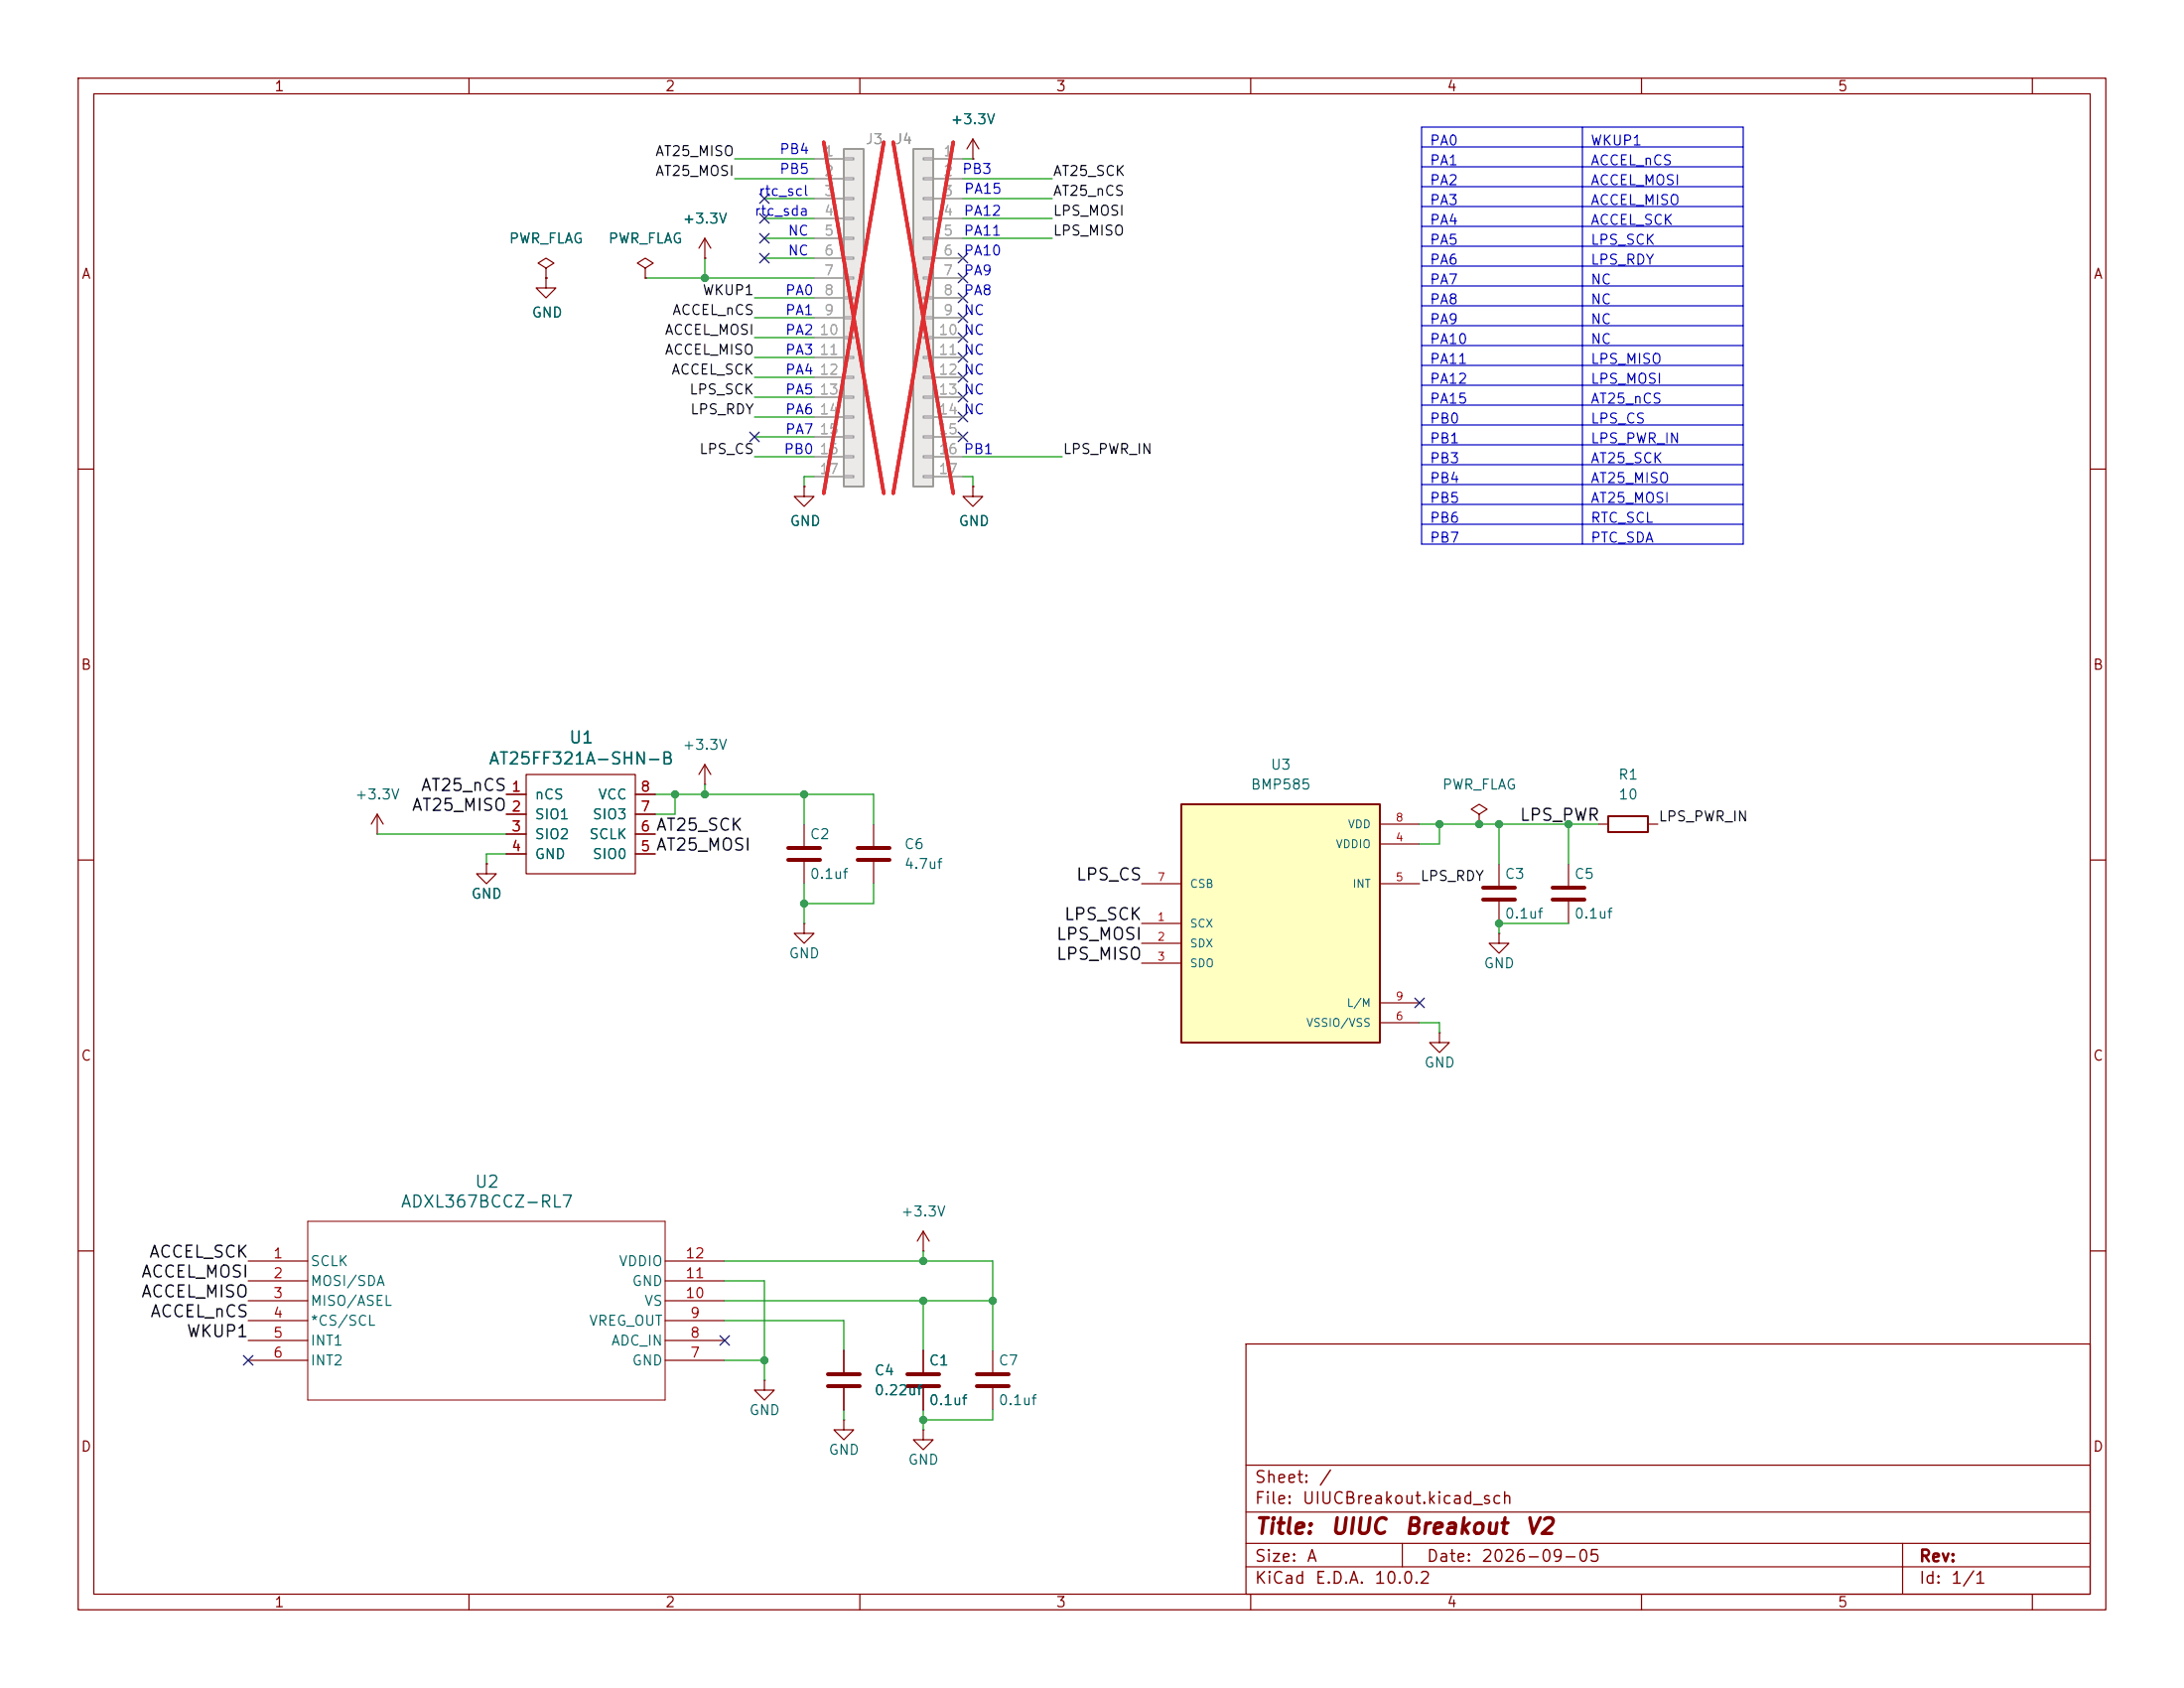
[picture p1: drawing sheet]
<svg xmlns="http://www.w3.org/2000/svg" width="279mm" height="216mm" viewBox="0 0 279 216" stroke-linecap="round" stroke-linejoin="round" font-family="sans-serif">
<g fill="none" stroke="#840000" stroke-width=".15">
<path d="M10 10h259.4v195.9h-259.4zM12 12h255.4v191.9h-255.4zM60 10v2M110 10v2M160 10v2M210 10v2M260 10v2M69.8 34.3l1.1-.6-1.1-.7-1 .7 1 .6v1.3M69.8 35.6h.1M10 60h2M102.9 62.2v1.3h1.2l-1.2 1.3-1.3-1.3h1.3M102.9 62.2h.1"/>
<path d="M267.4 60h2M67.3 99.1h14v12.7h-14zM90.2 97.8l-.8 1.3M90.2 97.8l.7 1.3M90.2 97.8v2.5M10 110h2M48.3 106.7h.1M48.3 104.1l-.8 1.3M48.3 104.1l.7 1.3M48.3 104.1v2.6M62.2 110.5v1.3h1.3l-1.3 1.2-1.2-1.2h1.2M62.2 110.5h.1"/>
<path d="M64.8 101.6h2.5M64.8 104.1h2.5M64.8 106.7h2.5M64.8 109.2h2.5M81.3 101.6h2.5M81.3 104.1h2.5M81.3 106.7h2.5M81.3 109.2h2.5M90.2 100.3h.1M102.9 118.1v1.3h1.2l-1.2 1.3-1.3-1.3h1.3M102.9 118.1h.1M102.9 105.4v2.8"/>
<path d="M102.9 110.2v2.8M111.8 105.4v2.8M111.8 110.2v2.8M204.5 105.4h1.2M210.8 105.4h1.3M267.4 110h2M118.1 157.5v2.5M118.1 157.5l-.8 1.3M118.1 157.5l.8 1.3M10 160h2M97.8 176.5v1.3h1.3l-1.3 1.3-1.3-1.3h1.3M97.8 176.5h.1"/>
<path d="M107.9 172.7v2.8M107.9 177.5v2.8M118.1 160h.1M118.1 172.7v2.8M118.1 177.5v2.8M127 172.7v2.8M127 177.5v2.8M159.4 171.9h108v32h-108zM267.4 160h2M107.9 181.6v1.3h1.3l-1.3 1.3-1.2-1.3h1.2M107.9 181.6h.1M118.1 182.9v1.3h1.3l-1.3 1.2-1.3-1.2h1.3"/>
<path d="M118.1 182.9h.1M159.4 197.4h108M159.4 193.4h108M159.4 187.4h108M179.4 197.4v3M243.4 197.4v6.5M60 203.9v2M110 203.9v2M159.4 200.4h108M160 203.9v2M210 203.9v2M260 203.9v2"/>
</g>
<path d="M100.8 108.5h4.1M100.8 110h4.1M109.7 108.5h4.1M109.7 110h4.1M105.9 175.8h4.1M105.9 177.3h4.1M116.1 175.8h4M116.1 177.3h4M125 175.8h4M125 177.3h4" fill="none" stroke="#840000" stroke-width=".51"/>
<path d="M205.7 104.4h5.1v2h-5.1z" fill="none" stroke="#840000" stroke-width=".25"/>
<path d="M151.1 102.9h25.4v30.5h-25.4z" fill="#ffffc2"/>
<path d="M151.1 102.9h25.4v30.5h-25.4z" fill="none" stroke="#840000" stroke-width=".25"/>
<g fill="none" stroke="#840000" stroke-width=".15">
<path d="M124.5 17.8l-.8 1.3M124.5 17.8l.7 1.3M124.5 17.8v2.5M124.5 20.3h.1M146 118.1h5.1M146 113h5.1M176.5 108h5.1M176.5 113h5.1M176.5 105.4h5.1M189.2 104.1l1-.6-1-.6-1 .6 1 .6v1.3M189.2 105.4h.1M191.8 119.4v1.3h1.2l-1.2 1.2-1.3-1.2h1.3"/>
<path d="M191.8 119.4h.1M191.8 110.5v2.8M191.8 115.3v2.8M200.7 110.5v2.8M200.7 115.3v2.8M146 120.7h5.1M146 123.2h5.1M176.5 130.8h5.1M176.5 128.3h5.1M184.1 132.1v1.3h1.3l-1.3 1.2-1.2-1.2h1.2M184.1 132.1h.1"/>
</g>
<path d="M189.7 113.5h4.1M189.7 115.1h4.1M198.6 113.5h4.1M198.6 115.1h4.1" fill="none" stroke="#840000" stroke-width=".51"/>
<path d="M107.9 19.1h2.6v43.1h-2.6z" fill="#ebeae8"/>
<path d="M107.9 19.1h2.6v43.1h-2.6z" fill="none" stroke="#9c9b98" stroke-width=".25"/>
<g fill="none" stroke="#9c9b98" stroke-width=".15">
<path d="M104.1 20.3h3.8M104.1 22.9h3.8M104.1 25.4h3.8M104.1 27.9h3.8M104.1 30.5h3.8M104.1 33h3.8M104.1 35.6h3.8M104.1 38.1h3.8M107.9 20.2h1.3v.2h-1.3zM107.9 22.7h1.3v.3h-1.3zM107.9 25.3h1.3v.2h-1.3zM107.9 27.8h1.3v.3h-1.3z"/>
<path d="M107.9 30.4h1.3v.2h-1.3zM107.9 32.9h1.3v.2h-1.3zM107.9 35.4h1.3v.3h-1.3zM107.9 38h1.3v.2h-1.3zM104.1 40.6h3.8M104.1 43.2h3.8M104.1 45.7h3.8M104.1 48.3h3.8M104.1 50.8h3.8M104.1 53.3h3.8M104.1 55.9h3.8M104.1 58.4h3.8"/>
<path d="M107.9 40.5h1.3v.3h-1.3zM107.9 43.1h1.3v.2h-1.3zM107.9 45.6h1.3v.2h-1.3zM107.9 48.1h1.3v.3h-1.3zM107.9 50.7h1.3v.2h-1.3zM107.9 53.2h1.3v.3h-1.3zM107.9 55.8h1.3v.2h-1.3zM107.9 58.3h1.3v.2h-1.3zM104.1 61h3.8M107.9 60.8h1.3v.3h-1.3z"/>
</g>
<path d="M105.4 18.2l7.7 44.9M113.1 18.2l-7.7 44.9" fill="none" stroke="#e12e31" stroke-width=".46"/>
<path d="M116.8 19.1h2.6v43.1h-2.6z" fill="#ebeae8"/>
<path d="M116.8 19.1h2.6v43.1h-2.6z" fill="none" stroke="#9c9b98" stroke-width=".25"/>
<g fill="none" stroke="#9c9b98" stroke-width=".15">
<path d="M104.1 20.3h3.8M104.1 22.9h3.8M104.1 25.4h3.8M104.1 27.9h3.8M104.1 30.5h3.8M104.1 33h3.8M104.1 35.6h3.8M104.1 38.1h3.8M118.1 20.2h1.3v.2h-1.3zM118.1 22.7h1.3v.3h-1.3zM118.1 25.3h1.3v.2h-1.3zM118.1 27.8h1.3v.3h-1.3z"/>
<path d="M118.1 30.4h1.3v.2h-1.3zM118.1 32.9h1.3v.2h-1.3zM118.1 35.4h1.3v.3h-1.3zM118.1 38h1.3v.2h-1.3zM119.4 20.3h3.8M119.4 22.9h3.8M119.4 25.4h3.8M119.4 27.9h3.8M119.4 30.5h3.8M119.4 33h3.8M119.4 35.6h3.8M119.4 38.1h3.8"/>
<path d="M104.1 40.6h3.8M104.1 43.2h3.8M104.1 45.7h3.8M104.1 48.3h3.8M104.1 50.8h3.8M104.1 53.3h3.8M104.1 55.9h3.8M104.1 58.4h3.8M118.1 40.5h1.3v.3h-1.3zM118.1 43.1h1.3v.2h-1.3zM118.1 45.6h1.3v.2h-1.3zM118.1 48.1h1.3v.3h-1.3z"/>
<path d="M118.1 50.7h1.3v.2h-1.3zM118.1 53.2h1.3v.3h-1.3zM118.1 55.8h1.3v.2h-1.3zM118.1 58.3h1.3v.2h-1.3zM119.4 40.6h3.8M119.4 43.2h3.8M119.4 45.7h3.8M119.4 48.3h3.8M119.4 50.8h3.8M119.4 53.3h3.8M119.4 55.9h3.8M119.4 58.4h3.8"/>
<path d="M104.1 61h3.8M118.1 60.8h1.3v.3h-1.3zM119.4 61h3.8"/>
</g>
<path d="M105.4 18.2l7.7 44.9M113.1 18.2l-7.7 44.9M114.3 18.2l7.6 44.9M121.9 18.2l-7.6 44.9" fill="none" stroke="#e12e31" stroke-width=".46"/>
<path d="M39.4 156.2h45.7v22.9h-45.7z" fill="none" stroke="#840000" stroke-width=".13"/>
<g fill="none" stroke="#840000" stroke-width=".15">
<path d="M69.8 35.6v1.2h1.3l-1.3 1.3-1.2-1.3h1.2M69.8 35.6h.1M82.5 34.3l1.1-.6-1.1-.7-1 .7 1 .6v1.3M82.5 35.6h.1M90.2 33h.1M90.2 30.5l-.8 1.3M90.2 30.5l.7 1.3M90.2 30.5v2.5M124.5 20.3h.1M102.9 62.2h.1M124.5 62.2v1.3h1.2l-1.2 1.3-1.3-1.3h1.3M124.5 62.2h.1"/>
<path d="M62.2 110.5h.1M64.8 101.6h2.5M64.8 104.1h2.5M64.8 106.7h2.5M64.8 109.2h2.5M81.3 101.6h2.5M81.3 104.1h2.5M81.3 106.7h2.5M81.3 109.2h2.5M31.7 161.3h7.7M31.7 163.8h7.7M31.7 166.4h7.7"/>
<path d="M31.7 168.9h7.7M31.7 171.5h7.7M31.7 174h7.7M85.1 161.3h7.6M85.1 163.8h7.6M85.1 166.4h7.6M85.1 168.9h7.6M85.1 171.5h7.6M85.1 174h7.6M107.9 172.7v2.8M107.9 177.5v2.8M118.1 172.7v2.8"/>
<path d="M118.1 177.5v2.8"/>
</g>
<g fill="none" stroke="#0000c2" stroke-width=".15">
<path d="M181.9 18.8h41.1M181.9 16.3h41.1v53.3h-41.1zM202.4 16.3v53.3M181.9 21.3h41.1M181.9 23.9h41.1M181.9 26.4h41.1M181.9 29h41.1M181.9 31.5h41.1M181.9 34h41.1M181.9 36.6h41.1M181.9 39.1h41.1M181.9 41.7h41.1"/>
<path d="M181.9 44.2h41.1M181.9 46.7h41.1M181.9 49.3h41.1M181.9 51.8h41.1M181.9 54.4h41.1M181.9 56.9h41.1M181.9 59.4h41.1M181.9 62h41.1M181.9 64.5h41.1M181.9 67.1h41.1"/>
</g>
<g fill="none" stroke="#009600" stroke-width=".15">
<path d="M82.5 35.6h21.6M90.2 33v2.6M94 22.9h10.1M94 20.3h10.1M96.5 38.1h7.6M97.8 27.9h6.3M97.8 25.4h6.3M97.8 30.5h6.3M97.8 33h6.3M123.2 27.9h11.4M123.2 25.4h11.4M123.2 22.9h11.4"/>
<path d="M123.2 20.3h1.3M123.2 30.5h11.4M96.5 55.9h7.6M96.5 58.4h7.6M96.5 45.7h7.6M96.5 48.3h7.6M96.5 50.8h7.6M96.5 40.6h7.6M96.5 43.2h7.6M96.5 53.3h7.6M123.2 58.4h12.7M104.1 61h-1.2v1.2"/>
<path d="M123.2 61h1.3v1.2M48.3 106.7h16.5M64.8 109.2h-2.6v1.3M83.8 101.6h28v3.8M86.4 101.6v2.5h-2.6M90.2 100.3v1.3M102.9 101.6v3.8M102.9 113v5.1M111.8 113v2.6h-8.9M181.6 105.4h22.9M184.1 105.4v2.6h-2.5M191.8 105.4v5.1"/>
<path d="M200.7 118.1h-8.9v1.3M200.7 105.4v5.1M181.6 130.8h2.5v1.3M92.7 168.9h15.2v3.8M92.7 161.3h34.3v11.4M92.7 163.8h5.1v12.7M92.7 174h5.1M92.7 166.4h34.3M118.1 160v1.3M118.1 166.4v6.3M107.9 180.3v1.3M118.1 180.3v2.6"/>
<path d="M127 180.3v1.3h-8.9"/>
</g>
<g fill="none" stroke="#000084" stroke-width=".15">
<path d="M97.2 32.4l1.2 1.2M97.2 29.9l1.2 1.2M97.2 24.8l1.2 1.2M97.2 27.3l1.2 1.2M98.4 32.4l-1.2 1.2M98.4 29.9l-1.2 1.2M98.4 24.8l-1.2 1.2M98.4 27.3l-1.2 1.2M122.6 32.4l1.2 1.2M122.6 35l1.2 1.2M122.6 37.5l1.2 1.2M123.8 32.4l-1.2 1.2"/>
<path d="M123.8 35l-1.2 1.2M123.8 37.5l-1.2 1.2M95.9 55.3l1.2 1.2M97.1 55.3l-1.2 1.2M122.6 55.3l1.2 1.2M122.6 47.7l1.2 1.2M122.6 52.7l1.2 1.2M122.6 50.2l1.2 1.2M122.6 45.1l1.2 1.2M122.6 40l1.2 1.2M122.6 42.6l1.2 1.2M123.8 55.3l-1.2 1.2"/>
<path d="M123.8 47.7l-1.2 1.2M123.8 52.7l-1.2 1.2M123.8 50.2l-1.2 1.2M123.8 45.1l-1.2 1.2M123.8 40l-1.2 1.2M123.8 42.6l-1.2 1.2M181 127.7l1.2 1.2M182.2 127.7l-1.2 1.2M31.1 173.4l1.3 1.2M32.4 173.4l-1.3 1.2M92.1 170.8l1.2 1.3M93.3 170.8l-1.2 1.3"/>
</g>
<g fill="#009600" stroke="#009600" stroke-width=".13">
<circle cx="90.2" cy="35.6" r=".46"/>
<circle cx="191.8" cy="105.4" r=".46"/>
<circle cx="189.2" cy="105.4" r=".46"/>
<circle cx="200.7" cy="105.4" r=".46"/>
<circle cx="191.8" cy="118.1" r=".46"/>
<circle cx="118.1" cy="166.4" r=".46"/>
<circle cx="127" cy="166.4" r=".46"/>
<circle cx="118.1" cy="161.3" r=".46"/>
<circle cx="86.4" cy="101.6" r=".46"/>
<circle cx="102.9" cy="115.6" r=".46"/>
<circle cx="102.9" cy="101.6" r=".46"/>
<circle cx="97.8" cy="174" r=".46"/>
<circle cx="118.1" cy="181.6" r=".46"/>
<circle cx="90.2" cy="101.6" r=".46"/>
<circle cx="184.1" cy="105.4" r=".46"/>
</g>
<g font-size="2" fill="#840000">
<text x="160.4" y="196.7">Title:</text>
<text x="170.1" y="196.7">UIUC</text>
<text x="179.5" y="196.7">Breakout</text>
<text x="195" y="196.7">V2</text>
</g>
<g font-size="1.5" fill="#006464">
<text x="72.7" y="95.5">U1</text>
<text x="62.4" y="98.2">AT25FF321A-SHN-B</text>
<text x="51.2" y="154.8">ADXL367BCCZ-RL7</text>
<text x="60.6" y="152.3">U2</text>
</g>
<g font-size="1.5" fill="#0f0f0f">
<text x="53.7" y="101.6">AT25_nCS</text>
<text x="52.6" y="104.1">AT25_MISO</text>
<text x="83.8" y="106.6">AT25_SCK</text>
<text x="194.3" y="105.4">LPS_PWR</text>
<text x="83.8" y="109.2">AT25_MOSI</text>
<text x="137.6" y="113">LPS_CS</text>
<text x="136" y="118.1">LPS_SCK</text>
<text x="135" y="123.2">LPS_MISO</text>
<text x="135" y="120.6">LPS_MOSI</text>
<text x="19" y="161.3">ACCEL_SCK</text>
<text x="18" y="166.3">ACCEL_MISO</text>
<text x="18" y="163.8">ACCEL_MOSI</text>
<text x="19.1" y="168.9">ACCEL_nCS</text>
<text x="23.8" y="171.4">WKUP1</text>
</g>
<g font-size="1.5" fill="#840000">
<text x="160.4" y="190">Sheet:</text>
<text x="168.6" y="190">/</text>
<text x="160.4" y="192.7">File:</text>
<text x="166.5" y="192.7">UIUCBreakout.kicad_sch</text>
<text x="160.4" y="202.9">KiCad</text>
<text x="160.4" y="200.1">Size:</text>
<text x="167.1" y="200.1">A</text>
<text x="168.1" y="202.9">E.D.A.</text>
<text x="175.7" y="202.9">10.0.2</text>
<text x="182.4" y="200.1">Date:</text>
<text x="189.4" y="200.1">2026-09-05</text>
<text x="245.4" y="200.1">Rev:</text>
<text x="245.4" y="202.9">Id:</text>
<text x="249.5" y="202.9">1/1</text>
</g>
<g font-size="1.3" fill="#840000">
<text x="35" y="12">1</text>
<text x="85" y="12">2</text>
<text x="135" y="12">3</text>
<text x="185" y="12">4</text>
<text x="235" y="12">5</text>
<text x="10.3" y="36">A</text>
<text x="267.7" y="36">A</text>
<text x="10.3" y="86">B</text>
<text x="267.7" y="86">B</text>
<text x="10.3" y="136">C</text>
<text x="267.7" y="136">C</text>
<text x="10.3" y="186">D</text>
<text x="267.7" y="186">D</text>
<text x="35" y="205.9">1</text>
<text x="85" y="205.9">2</text>
<text x="135" y="205.9">3</text>
<text x="185" y="205.9">4</text>
<text x="235" y="205.9">5</text>
</g>
<g font-size="1.3" fill="#006464">
<text x="121.5" y="16.2">+3.3V</text>
<text x="87.2" y="28.9">+3.3V</text>
<text x="65" y="31.5">PWR_FLAG</text>
<text x="77.7" y="31.5">PWR_FLAG</text>
<text x="67.9" y="40.9">GND</text>
<text x="101" y="67.6">GND</text>
<text x="122.6" y="67.6">GND</text>
<text x="87.2" y="96.2">+3.3V</text>
<text x="159.9" y="101.3">BMP585</text>
<text x="162.5" y="98.8">U3</text>
<text x="184.4" y="101.3">PWR_FLAG</text>
<text x="206.9" y="100">R1</text>
<text x="45.3" y="102.6">+3.3V</text>
<text x="68.3" y="102.6">nCS</text>
<text x="68.3" y="105.1">SIO1</text>
<text x="68.3" y="107.7">SIO2</text>
<text x="75.3" y="107.7">SCLK</text>
<text x="75.7" y="105.1">SIO3</text>
<text x="76.4" y="102.6">VCC</text>
<text x="103.5" y="107.7">C2</text>
<text x="207" y="102.6">10</text>
<text x="68.3" y="110.2">GND</text>
<text x="75.7" y="110.2">SIO0</text>
<text x="103.5" y="112.7">0.1uf</text>
<text x="115.6" y="108.9">C6</text>
<text x="115.6" y="111.5">4.7uf</text>
<text x="192.4" y="112.7">C3</text>
<text x="201.3" y="112.7">C5</text>
<text x="60.2" y="115.3">GND</text>
<text x="192.4" y="117.8">0.1uf</text>
<text x="201.3" y="117.8">0.1uf</text>
<text x="100.8" y="122.9">GND</text>
<text x="189.7" y="124.2">GND</text>
<text x="182.1" y="136.9">GND</text>
<text x="115.2" y="155.9">+3.3V</text>
<text x="39.6" y="162.3">SCLK</text>
<text x="39.6" y="164.8">MOSI/SDA</text>
<text x="39.6" y="167.3">MISO/ASEL</text>
<text x="79.1" y="162.3">VDDIO</text>
<text x="80.8" y="164.8">GND</text>
<text x="82.3" y="167.3">VS</text>
<text x="39.6" y="169.9">*CS/SCL</text>
<text x="39.6" y="172.4">INT1</text>
<text x="75.3" y="169.9">VREG_OUT</text>
<text x="78.1" y="172.4">ADC_IN</text>
<text x="39.6" y="175">INT2</text>
<text x="80.8" y="175">GND</text>
<text x="111.8" y="176.2">C4</text>
<text x="111.8" y="178.8">0.22uf</text>
<text x="118.8" y="175">C1</text>
<text x="127.6" y="175">C7</text>
<text x="95.8" y="181.3">GND</text>
<text x="118.8" y="180">0.1uf</text>
<text x="127.6" y="180">0.1uf</text>
<text x="105.9" y="186.4">GND</text>
<text x="116.1" y="187.7">GND</text>
</g>
<g font-size="1.3" fill="#0f0f0f">
<text x="83.7" y="20.3">AT25_MISO</text>
<text x="83.7" y="22.8">AT25_MOSI</text>
<text x="134.6" y="22.8">AT25_SCK</text>
<text x="134.6" y="27.9">LPS_MOSI</text>
<text x="134.6" y="25.4">AT25_nCS</text>
<text x="134.6" y="30.4">LPS_MISO</text>
<text x="85.9" y="40.6">ACCEL_nCS</text>
<text x="89.8" y="38.1">WKUP1</text>
<text x="84.9" y="43.1">ACCEL_MOSI</text>
<text x="84.9" y="45.7">ACCEL_MISO</text>
<text x="85.8" y="48.2">ACCEL_SCK</text>
<text x="88.1" y="50.8">LPS_SCK</text>
<text x="88.2" y="53.3">LPS_RDY</text>
<text x="89.4" y="58.4">LPS_CS</text>
<text x="135.9" y="58.4">LPS_PWR_IN</text>
<text x="212.1" y="105.4">LPS_PWR_IN</text>
<text x="181.6" y="113">LPS_RDY</text>
</g>
<g font-size="1.3" fill="#0000c2">
<text x="99.6" y="22.6">PB5</text>
<text x="99.6" y="20">PB4</text>
<text x="123" y="22.6">PB3</text>
<text x="182.8" y="18.9">PA0</text>
<text x="182.8" y="21.5">PA1</text>
<text x="203.4" y="18.9">WKUP1</text>
<text x="203.4" y="21.5">ACCEL_nCS</text>
<text x="96.4" y="27.9">rtc_sda</text>
<text x="97" y="25.4">rtc_scl</text>
<text x="123.2" y="27.9">PA12</text>
<text x="123.2" y="25.1">PA15</text>
<text x="182.8" y="24">PA2</text>
<text x="182.8" y="26.5">PA3</text>
<text x="182.8" y="29.1">PA4</text>
<text x="203.4" y="24">ACCEL_MOSI</text>
<text x="203.4" y="26.5">ACCEL_MISO</text>
<text x="203.4" y="29.1">ACCEL_SCK</text>
<text x="100.7" y="33">NC</text>
<text x="100.7" y="30.5">NC</text>
<text x="123.2" y="35.5">PA9</text>
<text x="123.2" y="30.5">PA11</text>
<text x="123.2" y="33">PA10</text>
<text x="182.8" y="31.6">PA5</text>
<text x="182.8" y="34.2">PA6</text>
<text x="203.4" y="31.6">LPS_SCK</text>
<text x="203.4" y="34.2">LPS_RDY</text>
<text x="100.4" y="38.1">PA0</text>
<text x="100.4" y="40.6">PA1</text>
<text x="123.2" y="40.6">NC</text>
<text x="123.2" y="38.1">PA8</text>
<text x="182.8" y="36.7">PA7</text>
<text x="182.8" y="39.2">PA8</text>
<text x="182.8" y="41.8">PA9</text>
<text x="203.4" y="36.7">NC</text>
<text x="203.4" y="39.2">NC</text>
<text x="203.4" y="41.8">NC</text>
<text x="100.4" y="45.7">PA3</text>
<text x="100.4" y="43.2">PA2</text>
<text x="182.8" y="44.3">PA10</text>
<text x="182.8" y="46.9">PA11</text>
<text x="203.4" y="44.3">NC</text>
<text x="203.4" y="46.9">LPS_MISO</text>
<text x="100.4" y="50.8">PA5</text>
<text x="100.4" y="53.3">PA6</text>
<text x="100.4" y="48.2">PA4</text>
<text x="182.8" y="49.4">PA12</text>
<text x="182.8" y="51.9">PA15</text>
<text x="203.4" y="49.4">LPS_MOSI</text>
<text x="203.4" y="51.9">AT25_nCS</text>
<text x="100.2" y="58.4">PB0</text>
<text x="100.4" y="55.9">PA7</text>
<text x="182.8" y="54.5">PB0</text>
<text x="182.8" y="57">PB1</text>
<text x="182.8" y="59.6">PB3</text>
<text x="203.4" y="54.5">LPS_CS</text>
<text x="203.4" y="57">LPS_PWR_IN</text>
<text x="203.4" y="59.6">AT25_SCK</text>
<text x="182.8" y="62.1">PB4</text>
<text x="182.8" y="64.6">PB5</text>
<text x="203.4" y="62.1">AT25_MISO</text>
<text x="203.4" y="64.6">AT25_MOSI</text>
<text x="182.8" y="67.2">PB6</text>
<text x="182.8" y="69.7">PB7</text>
<text x="203.4" y="67.2">RTC_SCL</text>
<text x="203.4" y="69.7">PTC_SDA</text>
</g>
<g font-size="1.3" fill="#a5a4a2">
<text x="105.3" y="20.3">1</text>
<text x="105.3" y="22.8">2</text>
<text x="120.6" y="20.3">1</text>
<text x="120.6" y="22.8">2</text>
<text x="105.3" y="25.4">3</text>
<text x="105.3" y="27.9">4</text>
<text x="120.6" y="25.4">3</text>
<text x="120.6" y="27.9">4</text>
<text x="105.3" y="30.5">5</text>
<text x="105.3" y="33">6</text>
<text x="105.3" y="35.5">7</text>
<text x="120.6" y="30.5">5</text>
<text x="120.6" y="33">6</text>
<text x="120.6" y="35.5">7</text>
<text x="105.3" y="38.1">8</text>
<text x="105.3" y="40.6">9</text>
<text x="120.6" y="38.1">8</text>
<text x="120.6" y="40.6">9</text>
<text x="104.7" y="43.2">10</text>
<text x="104.7" y="45.7">11</text>
<text x="120" y="43.2">10 NC</text>
<text x="120" y="45.7">11 NC</text>
<text x="120" y="43.2">10</text>
<text x="120" y="45.7">11</text>
<text x="104.7" y="48.2">12</text>
<text x="104.7" y="50.8">13</text>
<text x="104.7" y="53.3">14</text>
<text x="120" y="48.2">12 NC</text>
<text x="120" y="50.8">13 NC</text>
<text x="120" y="53.3">14 NC</text>
<text x="120" y="48.2">12</text>
<text x="120" y="50.8">13</text>
<text x="120" y="53.3">14</text>
<text x="104.7" y="55.9">15</text>
<text x="104.7" y="58.4">16</text>
<text x="120" y="55.9">15</text>
<text x="120" y="58.4">16 PB1</text>
<text x="120" y="58.4">16</text>
<text x="104.7" y="60.9">17</text>
<text x="120" y="60.9">17</text>
</g>
<g font-size="1.3" fill="#939391">
<text x="110.6" y="18.8">J3</text>
<text x="114.4" y="18.8">J4</text>
</g>
<g font-size="1.3" fill="#a90000">
<text x="65.3" y="101.6">1</text>
<text x="81.8" y="101.6">8</text>
<text x="65.3" y="104.1">2</text>
<text x="65.3" y="106.7">3</text>
<text x="81.8" y="106.7">6</text>
<text x="81.8" y="104.1">7</text>
<text x="65.3" y="109.2">4</text>
<text x="81.8" y="109.2">5</text>
<text x="34.9" y="161.3">1</text>
<text x="87.6" y="161.3">12</text>
<text x="34.9" y="163.8">2</text>
<text x="34.9" y="166.3">3</text>
<text x="87.6" y="166.3">10</text>
<text x="87.6" y="163.8">11</text>
<text x="34.9" y="168.9">4</text>
<text x="34.9" y="171.4">5</text>
<text x="34.9" y="174">6</text>
<text x="88.2" y="171.4">8</text>
<text x="88.2" y="168.9">9</text>
<text x="88.2" y="174">7</text>
</g>
<g font-size="1" fill="#006464">
<text x="172.4" y="106.2">VDD</text>
<text x="152.1" y="113.8">CSB</text>
<text x="170.8" y="108.7">VDDIO</text>
<text x="172.9" y="113.8">INT</text>
<text x="152.1" y="118.9">SCX</text>
<text x="152.1" y="121.4">SDX</text>
<text x="152.1" y="124">SDO</text>
<text x="167" y="131.6">VSSIO/VSS</text>
<text x="172.2" y="129">L/M</text>
</g>
<g font-size="1" fill="#a90000">
<text x="178.5" y="107.9">4</text>
<text x="178.5" y="105.3">8</text>
<text x="148" y="113">7</text>
<text x="178.5" y="113">5</text>
<text x="148" y="118">1</text>
<text x="148" y="120.6">2</text>
<text x="148" y="123.1">3</text>
<text x="178.5" y="130.7">6</text>
<text x="178.5" y="128.2">9</text>
</g>
</svg>
